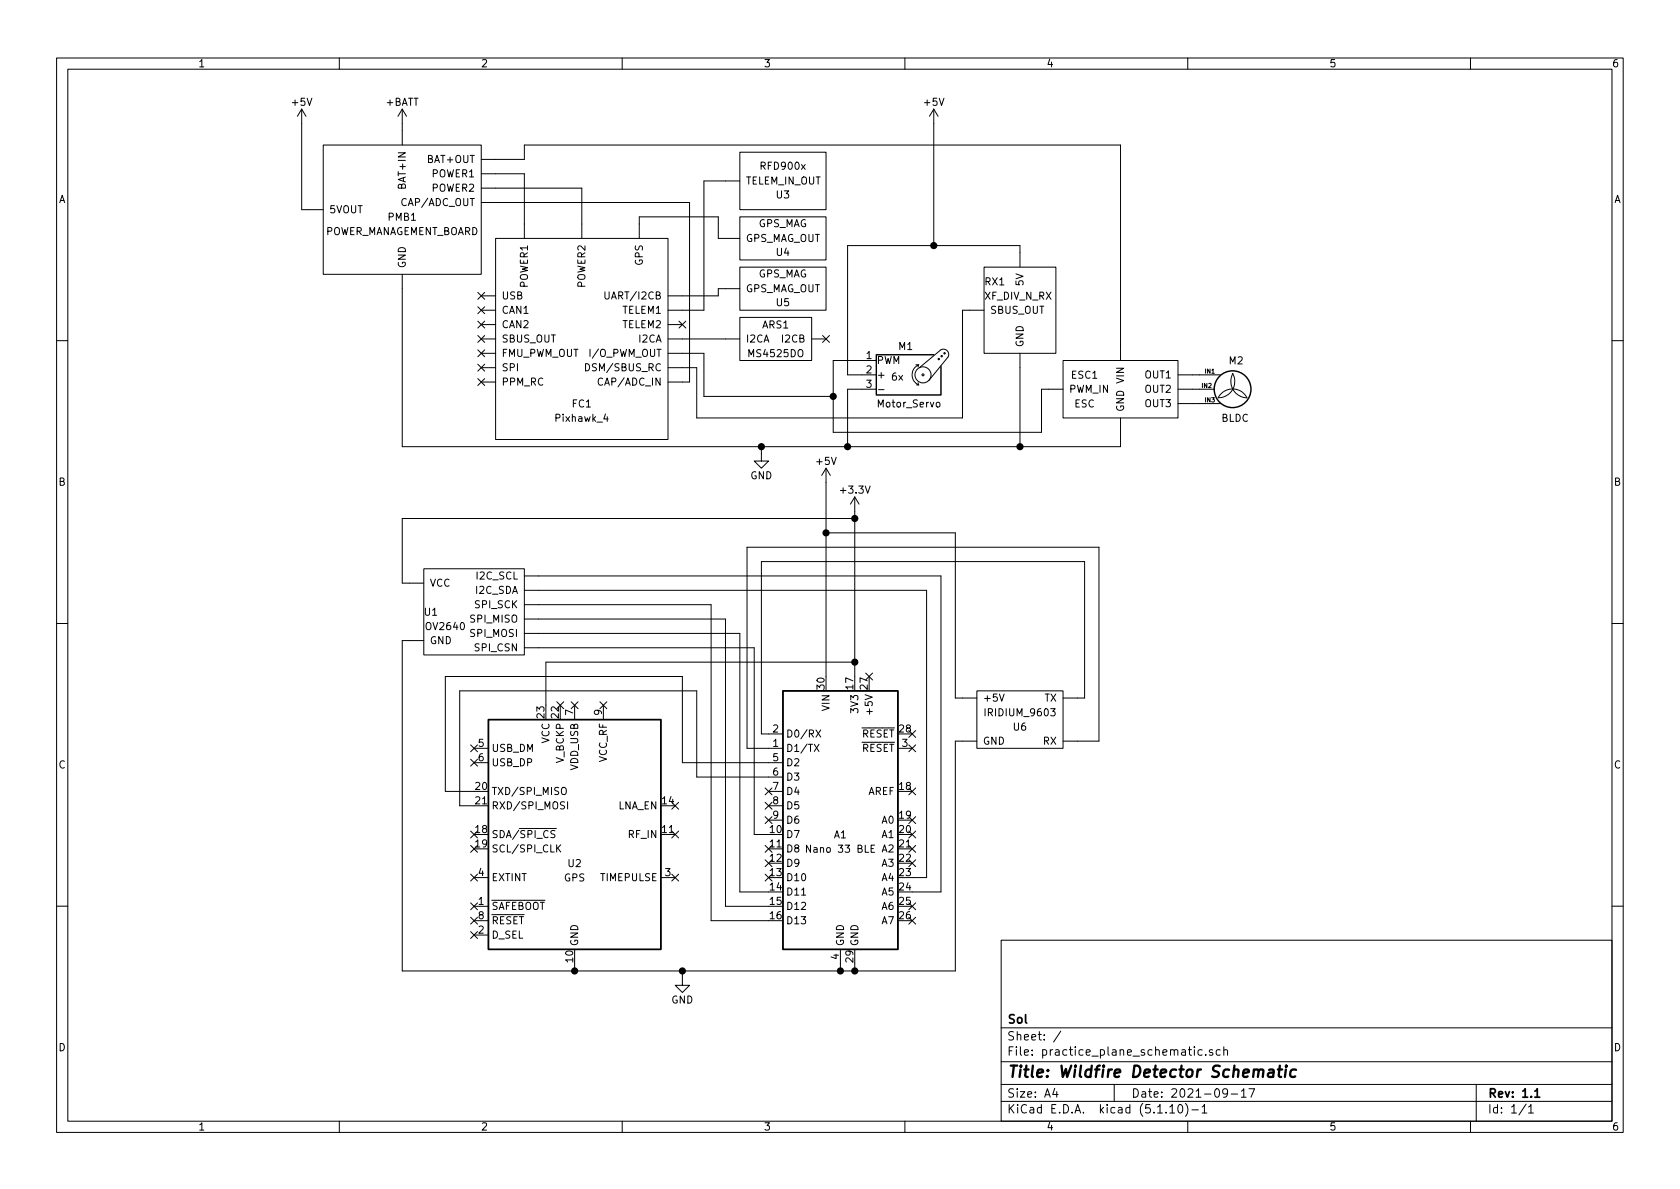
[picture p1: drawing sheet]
<svg xmlns="http://www.w3.org/2000/svg" width="297mm" height="210mm" viewBox="0 0 297 210" stroke-linecap="round" stroke-linejoin="round" font-family="sans-serif">
<g fill="none" stroke="#000" stroke-width=".18">
<path d="M10 10.3h277v189.9h-277zM12 12.2h273v186.1h-273zM53.3 19.3v17.8h3.8M53.3 19.3l-.7 1.3M53.3 19.3l.8 1.3M60 10.3v1.9M71.1 19.3l-.7 1.3M71.1 19.3v6.3M71.1 19.3l.8 1.3M110 10.3v1.9M160 10.3v1.9M165.1 19.3l-.8 1.3"/>
<path d="M165.1 19.3v24.1M165.1 19.3l.8 1.3M210 10.3v1.9M260 10.3v1.9M57.1 25.6h28v22.9h-28zM85.1 28.2h7.6v-2.6h105.4v38.1M85.1 35.8h36.8v31.8h-3.8M85.1 30.7h7.6v11.5M85.1 33.3h17.8v8.9M130.8 26.9h15.2v10.2h-15.2zM130.8 38.3h15.2v7.7h-15.2zM130.8 32h-6.3v22.9h-6.4"/>
<path d="M71.1 48.5v30.5h127v-5.1M84.5 54.2l1.2 1.3M84.5 51.7l1.2 1.2M84.5 56.8l1.2 1.2M84.5 59.3l1.2 1.2M85.1 54.9h2.5M85.1 59.9h2.5M85.1 57.4h2.5M85.1 52.3h2.5M85.7 54.2l-1.2 1.3M85.7 51.7l-1.2 1.2M85.7 56.8l-1.2 1.2"/>
<path d="M85.7 59.3l-1.2 1.2M87.6 42.2h30.5v35.5h-30.5zM107 51.6v1l.2 .3 .4-.1 .1-.2v-1M113 42.2v-3.9h14v3.9h3.8M118.1 59.9h12.7M118.1 57.4h2.5M120 56.8l1.3 1.2M121.3 56.8l-1.3 1.2M130.8 56.1h12.7v7.6h-12.7zM130.8 47.2h15.2v7.7h-15.2zM130.8 51h-3.8v1.3h-8.9M143.5 59.9h2.5"/>
<path d="M145.4 59.3l1.3 1.2M146.7 59.3l-1.3 1.2M174 47.2h12.7v15.3h-12.7zM174 54.9h-3.8v19h-47v-8.9h-5.1M180.3 47.2v-3.8h-30.4v22.9h5M10 60.2h2M84.5 61.9l1.2 1.2M84.5 64.4l1.2 1.2M84.5 66.9l1.2 1.3M85.1 67.6h2.5M85.1 65h2.5M85.1 62.5h2.5"/>
<path d="M85.7 61.9l-1.2 1.2M85.7 64.4l-1.2 1.2M85.7 66.9l-1.2 1.3M103.5 64.3a.64 .64 0 0 1 .7 .6 .64 .64 0 0 1-.7 .7zM107.1 73.2l-.3 .9h.7M118.1 62.5h6.4v7.6h22.8M134.6 79v2.5h1.3l-1.3 1.3-1.3-1.3h1.3M154.9 68.8h-5v10.2M154.9 63.7h-7.6v12.7h36.8v-7.6h3.9M155.3 68.9h1M161.9 64.5h.5M162.1 68.1h.3"/>
<path d="M162.3 67.7l.1 .4M162.4 64.5a1.94 1.94 0 0 0-1.1 1.8 1.94 1.94 0 0 0 1.1 1.8M162.4 64.5l-.1 .4M162.6 65l3.8-3.2a.95 .95 0 0 1 1.1 .2 .95 .95 0 0 1 .1 1.1l-3.4 4.2M165.6 71.3l.2-.2 .3 .2 .1 .4-.1 .2-.3 .1-.2-.1zM180.3 62.5v16.5M188 63.7h20.3v10.2h-20.3zM208.3 66.3h7.5M208.3 68.8h6.3M208.3 71.4h7.5M217.9 66a2.86 2.86 0 0 1-2.5 4.3M218 66.1a2.9 2.9 0 0 0 2.5 4.3 2.83 2.83 0 0 0-2.6-1.6 2.83 2.83 0 0 0-2.5 1.6"/>
<path d="M285 60.2h2M146 82.8l-.7 1.3M146 82.8v36.8M146 82.8l.8 1.3M146 94.2h22.9v29.2h3.8M151.1 91.7h-80v11.4h3.8M151.1 87.9l-.7 1.2M151.1 87.9v31.7M151.1 87.9l.8 1.2M10 110.3h2M74.9 100.6h17.8v15.2h-17.8zM74.9 113.3h-3.8v58.4h97.8v-40.6h3.8"/>
<path d="M92.7 109.5h35.6v50.8h7.6M92.7 104.4h71.1v50.8h-2.5M92.7 106.9h33v55.9h10.2M92.7 101.8h73.7v55.9h-5.1M92.7 114.5h40.6v33.1h2.6M92.7 112h38.1v45.7h5.1M151.1 117.1h-54.6v7.6M153.1 119l1.2 1.2M154.3 119l-1.2 1.2M285 110.3h2M83.2 134.3l1.2 1.2M83.2 131.7l1.2 1.2"/>
<path d="M83.8 132.3h2.6M83.8 134.9h2.6M84.4 134.3l-1.2 1.2M84.4 131.7l-1.2 1.2M98.5 124.1l1.2 1.2M99.3 139.4l.3-.2a.47 .47 0 0 1 .5 .5v.6l-.3 .2h-.4a1 1 0 0 1-.1-1.1zM99.7 124.1l-1.2 1.2M101 124.1l1.2 1.2M101.6 124.7v2.5M102.2 124.1l-1.2 1.2M106.1 124.1l1.2 1.2M106.7 124.7v2.5"/>
<path d="M107.3 124.1l-1.2 1.2M135.3 139.3l1.2 1.3M135.9 139.9h2.5M136.5 139.3l-1.2 1.3M138.4 134.9h-17.8v-15.3h-41.9v20.3h5.1M138.4 137.4h-15.2v-15.2h-41.9v20.3h2.5M144 131.6l.8 1.3M144.3 129.1l.8 1.2M144.8 131.6l-.8 1.3M145.1 129.1l-.8 1.2M158.7 132.3h2.6M160.7 139.3l1.2 1.3"/>
<path d="M160.7 131.7l1.2 1.2M160.7 129.2l1.2 1.2M161.9 139.3l-1.2 1.3M161.9 131.7l-1.2 1.2M161.9 129.2l-1.2 1.2M172.7 122.2h15.3v10.1h-15.3zM176.7 122.7l.4 1.3 .4-1.3M188 123.4h3.8v-24.1h-57.2v30.5h3.8M188 131.1h6.3v-34.3h-62.2v35.5h6.3M83.2 147l1.2 1.2M83.2 154.6l1.2 1.2M83.2 149.5l1.2 1.2"/>
<path d="M83.2 159.7l1.2 1.2M83.8 155.2h2.6M84.4 147l-1.2 1.2M84.4 154.6l-1.2 1.2M84.4 149.5l-1.2 1.2M84.4 159.7l-1.2 1.2M97.2 146.5h1.2M98.1 146.9h-.5l-.2 .2 .1 .3 .6 .2v.4l-.2 .1h-.5M98.6 150l.5 .7M99.1 149.4l-.7 .7M100.4 141.8v1.2M116.8 155.2h2.6"/>
<path d="M118.8 141.9l1.2 1.2M118.8 147l1.2 1.2M118.8 154.6l1.2 1.2M120 141.9l-1.2 1.2M120 147l-1.2 1.2M120 154.6l-1.2 1.2M135.3 141.9l1.2 1.2M135.3 144.4l1.2 1.2M135.3 149.5l1.2 1.2M135.3 154.6l1.2 1.2M135.3 152l1.2 1.3M135.9 142.5h2.5"/>
<path d="M135.9 145h2.5M136.5 141.9l-1.2 1.2M136.5 144.4l-1.2 1.2M136.5 149.5l-1.2 1.2M136.5 154.6l-1.2 1.2M136.5 152l-1.2 1.3M143.3 149.4v1.3l-.7-1.3v1.3M154 150.1h.4M154.6 149.4h-.6v1.3h.6M160.7 159.7l1.2 1.2M160.7 152l1.2 1.3M160.7 149.5l1.2 1.2"/>
<path d="M160.7 147l1.2 1.2M160.7 144.4l1.2 1.2M161.9 159.7l-1.2 1.2M161.9 152l-1.2 1.3M161.9 149.5l-1.2 1.2M161.9 147l-1.2 1.2M161.9 144.4l-1.2 1.2M10 160.2h2M83.2 164.7l1.2 1.3M83.2 162.2l1.2 1.2M83.8 160.3h2.6M83.8 165.3h2.6"/>
<path d="M83.8 162.8h2.6M84.4 164.7l-1.2 1.3M84.4 162.2l-1.2 1.2M101.6 170.4v1.3M120.6 171.7v2.5h1.3l-1.3 1.3-1.2-1.3h1.2M148.6 167.9v3.8M151.1 170.4v1.3M160.7 162.2l1.2 1.2M161.9 162.2l-1.2 1.2M177 166.3h108v32h-108zM285 160.2h2M60 198.3v1.9"/>
<path d="M110 198.3v1.9M160 198.3v1.9M177 194.8h108M177 191.8h108M177 187.8h108M177 181.8h108M186.5 192.5l-.4 1h1M186.8 193v1M187.6 182.3l-1.3 2M197 191.8v3M206.8 195.8l.5-.5v1.5M206.8 196.8h.9"/>
<path d="M208.5 195.4l.1-.1a.8 .8 0 0 1 .5 .8 .8 .8 0 0 1-.5 .7 1 1 0 0 1-.1-1.4zM209.6 195.1a1.71 1.71 0 0 1 0 2.3M210 198.3v1.9M210.7 196.3h1.2M211.2 185.1v.2M211.2 185.6v1M212.5 195.8l.5-.5v1.5M212.5 185.7l-.4-.1-.3 .3 .1 .6 .2 .1 .4-.1M212.5 196.8h.9M213.2 186.5v.1M214.4 185.7a.37 .37 0 0 0-.6 .1l.1 .2 .5 .2 .1 .1-.3 .3-.4-.1M215.7 185.7l-.4-.1-.3 .3 .2 .6h.5"/>
<path d="M216.4 185.7h.1a.37 .37 0 0 1 .5 .1v.8M216.4 185.1v1.5M217 193.2l-.1 .2a.48 .48 0 0 1-.6-.1v-.6a.48 .48 0 0 1 .6-.1l.1 .1a1.19 1.19 0 0 1-.2 1.2l-.5 .1M217.7 193.5h1.1M219.5 193l.4-.5v1.5M219.5 194h.8M220.8 192.5h1l-.6 1.5M260 198.3v1.9M261 191.8v6.5M269.8 195.2l-1.2 2M270.3 195.8l.4-.5v1.5M270.3 196.8h.8"/>
<circle cx="163.2" cy="66.3" r=".18"/>
<circle cx="163.2" cy="66.3" r="1.42"/>
<circle cx="166" cy="63.5" r=".13"/>
<circle cx="166.5" cy="63" r=".13"/>
<circle cx="167" cy="62.5" r=".13"/>
</g>
<path d="M271.4 193l.4-.5v1.5M271.4 194h.8" fill="none" stroke="#000" stroke-width=".3"/>
<path d="M224.4 189.2h.7v1.2M225.2 189.6l-.7 .1a.4 .4 0 0 0-.3 .3 .4 .4 0 0 0 .2 .4l.7-.1M225.9 189.1h.8M226.3 188.4l-.2 1.8 .1 .1 .3 .1M227.4 189.1l-.2 1.3M227.4 188.4v.2l.1-.1-.1-.1v.2M229.2 189.2a.68 .68 0 0 0-1 .3l-.1 .6 .1 .2 .2 .1 .6-.1" fill="none" stroke="#000" stroke-width=".41"/>
<g fill="none" stroke="#000" stroke-width=".25">
<path d="M165.1 62.7h-10.2v7.1h11.5v-5M86.4 127.2h30.4v40.7h-30.4zM138.4 122.2h20.3v45.7h-20.3z"/>
<circle cx="217.9" cy="68.8" r="3.3"/>
</g>
<g fill="#000" stroke="#000" stroke-width=".25">
<circle cx="165.1" cy="43.4" r=".51"/>
<circle cx="134.6" cy="79" r=".51"/>
<circle cx="147.3" cy="70.1" r=".51"/>
<circle cx="149.9" cy="79" r=".51"/>
<circle cx="180.3" cy="79" r=".51"/>
<circle cx="146.1" cy="94.2" r=".51"/>
<circle cx="151.1" cy="91.7" r=".51"/>
<circle cx="151.1" cy="117.1" r=".51"/>
<circle cx="101.6" cy="171.7" r=".51"/>
<circle cx="120.7" cy="171.7" r=".51"/>
<circle cx="148.6" cy="171.7" r=".51"/>
<circle cx="151.1" cy="171.7" r=".51"/>
</g>
<text font-size="2.8" x="178" y="190.5">Title: Wildfire Detector Schematic</text>
<g font-size="2.1">
<text x="178" y="184">Sheet: /</text>
<text x="178" y="181">Sol</text>
<text x="178" y="186.7">File: practice_plane_schematic.sch</text>
<text x="178" y="196.9">KiCad E.D.A. kicad (5.1.10)-1</text>
<text x="178" y="194.1">Size: A4</text>
<text x="200" y="194.1">Date: 2021-09-17</text>
<text x="263" y="194.1">Rev: 1.1</text>
<text x="263" y="196.9">Id: 1/1</text>
</g>
<g font-size="1.8">
<text x="35" y="11.9">1</text>
<text x="85" y="11.9">2</text>
<text x="135" y="11.9">3</text>
<text x="185" y="11.9">4</text>
<text x="235" y="11.9">5</text>
<text x="285" y="11.9">6</text>
<text x="51.7" y="18.7">+5V</text>
<text x="68.2" y="18.7">+BATT</text>
<text x="163.5" y="18.7">+5V</text>
<text x="75.7" y="28.8">BAT+OUT</text>
<text x="10.4" y="35.9">A</text>
<text x="71.8" y="33.1" transform="rotate(-90 71.8 33.1)">BAT+IN</text>
<text x="76.4" y="31.4">POWER1</text>
<text x="76.4" y="33.9">POWER2</text>
<text x="131.8" y="32.6">TELEM_IN_OUT</text>
<text x="134.6" y="30">RFD900x</text>
<text x="137.3" y="35.1">U3</text>
<text x="285.4" y="35.9">A</text>
<text x="57.1" y="41.6">POWER_MANAGEMENT_BOARD</text>
<text x="58.2" y="37.7">5VOUT</text>
<text x="68.7" y="39">PMB1</text>
<text x="71.3" y="36.4">CAP/ADC_OUT</text>
<text x="134" y="40.2">GPS_MAG</text>
<text x="71.8" y="47.5" transform="rotate(-90 71.8 47.5)">GND</text>
<text x="113.7" y="46.9" transform="rotate(-90 113.7 46.9)">GPS</text>
<text x="131.8" y="42.8">GPS_MAG_OUT</text>
<text x="137.3" y="45.3">U4</text>
<text x="88.6" y="53">USB</text>
<text x="93.3" y="50.8" transform="rotate(-90 93.3 50.8)">POWER1</text>
<text x="103.5" y="50.8" transform="rotate(-90 103.5 50.8)">POWER2</text>
<text x="107.7" y="53">UART/I2CB</text>
<text x="131.8" y="51.7">GPS_MAG_OUT</text>
<text x="134" y="49.1">GPS_MAG</text>
<text x="174.1" y="53">XF_DIV_N_RX</text>
<text x="174.2" y="50.5">RX1</text>
<text x="181" y="50.4" transform="rotate(-90 181 50.4)">5V</text>
<text x="88.6" y="55.5">CAN1</text>
<text x="88.6" y="58">CAN2</text>
<text x="110.1" y="55.5">TELEM1</text>
<text x="110.1" y="58">TELEM2</text>
<text x="134.8" y="58.1">ARS1</text>
<text x="137.3" y="54.1">U5</text>
<text x="175" y="55.5">SBUS_OUT</text>
<text x="88.6" y="63.1">FMU_PWM_OUT</text>
<text x="88.6" y="60.6">SBUS_OUT</text>
<text x="88.6" y="65.7">SPI</text>
<text x="104.2" y="65.7">DSM/SBUS_RC</text>
<text x="104.7" y="63.1">I/O_PWM_OUT</text>
<text x="113.1" y="60.6">I2CA</text>
<text x="131.8" y="60.6">I2CA</text>
<text x="132.5" y="63.2">MS4525DO</text>
<text x="138.5" y="60.6">I2CB</text>
<text x="153.2" y="63.5">1</text>
<text x="155" y="64.4">PWM</text>
<text x="158.9" y="61.9">M1</text>
<text x="181" y="61.5" transform="rotate(-90 181 61.5)">GND</text>
<text x="217.3" y="64.4">M2</text>
<text x="88.6" y="68.2">PPM_RC</text>
<text x="106.3" y="68.2">CAP/ADC_IN</text>
<text x="153.2" y="66">2</text>
<text x="153.2" y="68.6">3</text>
<text x="155" y="66.9">+</text>
<text x="157.5" y="67.3">6x</text>
<text x="189" y="69.5">PWM_IN</text>
<text x="189.5" y="67">ESC1</text>
<text x="198.8" y="67.7" transform="rotate(-90 198.8 67.7)">VIN</text>
<text x="202.5" y="66.9">OUT1</text>
<text x="202.5" y="69.5">OUT2</text>
<text x="98.3" y="74.6">Pixhawk_4</text>
<text x="101.2" y="72.1">FC1</text>
<text x="155.3" y="72.1">Motor_Servo</text>
<text x="190" y="72.1">ESC</text>
<text x="198.8" y="72.9" transform="rotate(-90 198.8 72.9)">GND</text>
<text x="202.5" y="72">OUT3</text>
<text x="216" y="74.6">BLDC</text>
<text x="144.4" y="82.2">+5V</text>
<text x="10.4" y="85.9">B</text>
<text x="132.7" y="84.8">GND</text>
<text x="148.8" y="87.3">+3.3V</text>
<text x="285.4" y="85.9">B</text>
<text x="75.9" y="103.8">VCC</text>
<text x="84.1" y="107.6">SPI_SCK</text>
<text x="84.2" y="105">I2C_SDA</text>
<text x="84.4" y="102.5">I2C_SCL</text>
<text x="75.1" y="108.9">U1</text>
<text x="75.5" y="111.4">OV2640</text>
<text x="75.9" y="113.9">GND</text>
<text x="83.3" y="110.1">SPI_MISO</text>
<text x="83.3" y="112.6">SPI_MOSI</text>
<text x="84.1" y="115.2">SPI_CSN</text>
<text x="145.8" y="121.9" transform="rotate(-90 145.8 121.9)">30</text>
<text x="146.7" y="125.6" transform="rotate(-90 146.7 125.6)">VIN</text>
<text x="150.9" y="121.9" transform="rotate(-90 150.9 121.9)">17</text>
<text x="151.8" y="125.8" transform="rotate(-90 151.8 125.8)">3V3</text>
<text x="153.4" y="121.9" transform="rotate(-90 153.4 121.9)">27</text>
<text x="154.3" y="125.9" transform="rotate(-90 154.3 125.9)">+5V</text>
<text x="173.7" y="124.1">+5V</text>
<text x="184.7" y="124.1">TX</text>
<text x="96.3" y="126.9" transform="rotate(-90 96.3 126.9)">23</text>
<text x="97.2" y="131.5" transform="rotate(-90 97.2 131.5)">VCC</text>
<text x="98.8" y="126.9" transform="rotate(-90 98.8 126.9)">22</text>
<text x="101.3" y="126.5" transform="rotate(-90 101.3 126.5)">7</text>
<text x="106.4" y="126.5" transform="rotate(-90 106.4 126.5)">9</text>
<text x="136.7" y="129.5">2</text>
<text x="138.9" y="130.4">D0/RX</text>
<text x="152.3" y="130.4">RESET</text>
<text x="159.1" y="129.5">28</text>
<text x="173.7" y="131.7">GND</text>
<text x="174.5" y="126.7">IRIDIUM_9603</text>
<text x="179.2" y="129.2">U6</text>
<text x="184.5" y="131.7">RX</text>
<text x="10.4" y="135.9">C</text>
<text x="84.6" y="132.1">5</text>
<text x="84.6" y="134.6">6</text>
<text x="86.9" y="133">USB_DM</text>
<text x="86.9" y="135.5">USB_DP</text>
<text x="99.7" y="134.9" transform="rotate(-90 99.7 134.9)">V_BCKP</text>
<text x="102.2" y="136.2" transform="rotate(-90 102.2 136.2)">VDD_USB</text>
<text x="107.3" y="134.8" transform="rotate(-90 107.3 134.8)">VCC_RF</text>
<text x="136.7" y="132.1">1</text>
<text x="136.7" y="134.6">5</text>
<text x="136.7" y="137.2">6</text>
<text x="138.9" y="133">D1/TX</text>
<text x="138.9" y="135.5">D2</text>
<text x="152.3" y="133">RESET</text>
<text x="159.5" y="132.1">3</text>
<text x="285.4" y="135.9">C</text>
<text x="84.1" y="139.7">20</text>
<text x="84.1" y="142.2">21</text>
<text x="86.9" y="140.6">TXD/SPI_MISO</text>
<text x="86.9" y="143.1">RXD/SPI_MOSI</text>
<text x="109.2" y="143.1">LNA_EN</text>
<text x="117.1" y="142.2">14</text>
<text x="136.7" y="139.7">7</text>
<text x="136.7" y="142.2">8</text>
<text x="138.9" y="138">D3</text>
<text x="138.9" y="140.6">D4</text>
<text x="138.9" y="143.1">D5</text>
<text x="153.4" y="140.6">AREF</text>
<text x="159.1" y="139.7">18</text>
<text x="84.1" y="147.3">18</text>
<text x="84.1" y="149.9">19</text>
<text x="86.9" y="148.2">SDA/SPI_CS</text>
<text x="111.2" y="148.2">RF_IN</text>
<text x="117.1" y="147.3">11</text>
<text x="136.2" y="147.3">10</text>
<text x="136.2" y="149.9">11</text>
<text x="136.7" y="144.8">9</text>
<text x="138.9" y="148.2">D7</text>
<text x="138.9" y="145.7">D6</text>
<text x="147.5" y="148.3">A1</text>
<text x="156" y="145.7">A0</text>
<text x="156" y="148.2">A1</text>
<text x="159.1" y="144.8">19</text>
<text x="159.1" y="147.3">20</text>
<text x="159.1" y="149.9">21</text>
<text x="84.6" y="154.9">4</text>
<text x="86.9" y="150.7">SCL/SPI_CLK</text>
<text x="86.9" y="155.8">EXTINT</text>
<text x="99.7" y="155.9">GPS</text>
<text x="100.5" y="153.3">U2</text>
<text x="106.2" y="155.8">TIMEPULSE</text>
<text x="117.6" y="154.9">3</text>
<text x="136.2" y="152.4">12</text>
<text x="136.2" y="154.9">13</text>
<text x="138.9" y="150.7">D8</text>
<text x="138.9" y="153.3">D9</text>
<text x="138.9" y="155.8">D10</text>
<text x="143.1" y="150.8">Nano 33 BLE</text>
<text x="156" y="150.7">A2</text>
<text x="156" y="153.3">A3</text>
<text x="156" y="155.8">A4</text>
<text x="159.1" y="152.4">22</text>
<text x="159.1" y="154.9">23</text>
<text x="84.6" y="160">1</text>
<text x="86.9" y="160.9">SAFEBOOT</text>
<text x="136.2" y="157.5">14</text>
<text x="136.2" y="160">15</text>
<text x="138.9" y="158.4">D11</text>
<text x="138.9" y="160.9">D12</text>
<text x="156" y="158.4">A5</text>
<text x="156" y="160.9">A6</text>
<text x="159.1" y="157.5">24</text>
<text x="159.1" y="160">25</text>
<text x="84.6" y="165.1">2</text>
<text x="84.6" y="162.6">8</text>
<text x="86.9" y="166">D_SEL</text>
<text x="86.9" y="163.4">RESET</text>
<text x="102.2" y="167.4" transform="rotate(-90 102.2 167.4)">GND</text>
<text x="136.2" y="162.6">16</text>
<text x="138.9" y="163.4">D13</text>
<text x="149.2" y="167.4" transform="rotate(-90 149.2 167.4)">GND</text>
<text x="151.8" y="167.4" transform="rotate(-90 151.8 167.4)">GND</text>
<text x="156" y="163.4">A7</text>
<text x="159.1" y="162.6">26</text>
<text x="101.3" y="170.1" transform="rotate(-90 101.3 170.1)">10</text>
<text x="148.3" y="169.6" transform="rotate(-90 148.3 169.6)">4</text>
<text x="150.9" y="170.1" transform="rotate(-90 150.9 170.1)">29</text>
<text x="118.7" y="177.5">GND</text>
<text x="10.4" y="185.9">D</text>
<text x="285.4" y="185.9">D</text>
<text x="35" y="199.9">1</text>
<text x="85" y="199.9">2</text>
<text x="135" y="199.9">3</text>
<text x="185" y="199.9">4</text>
<text x="235" y="199.9">5</text>
<text x="285" y="199.9">6</text>
</g>
<g font-size="1.1">
<text x="212.5" y="68.6">IN2</text>
<text x="213.1" y="66.1">IN1</text>
<text x="213.1" y="71.1">IN3</text>
</g>
</svg>
